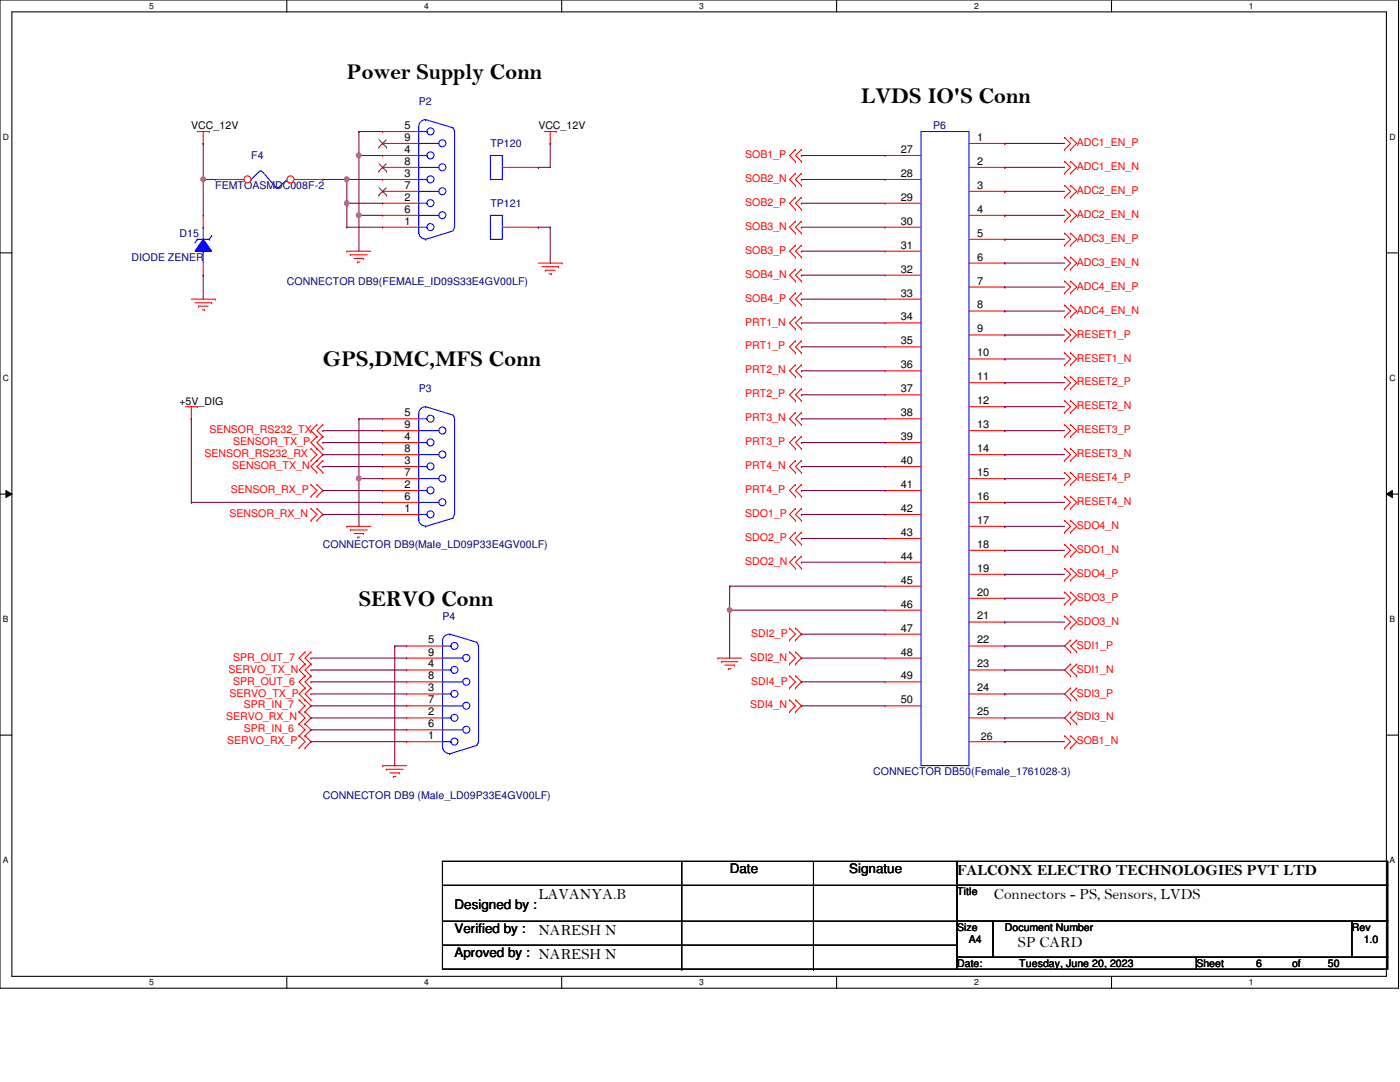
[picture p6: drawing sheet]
<svg xmlns="http://www.w3.org/2000/svg" width="279mm" height="216mm" viewBox="0 0 279 216" stroke-linecap="round" stroke-linejoin="round" font-family="sans-serif">
<path d="M0 0h279.1v197.2h-279.1zM2.4 2.4h274.3v192.4h-274.3z" fill="none" stroke="#000" stroke-width=".21"/>
<g fill="#fff">
<path d="M29.8 .3h.9v1.9h-.9z"/>
<path d="M29.8 195.1h.9v1.9h-.9z"/>
</g>
<path d="M57.2 0v2.4M57.2 194.8v2.4" fill="none" stroke="#000" stroke-width=".21"/>
<g fill="#fff">
<path d="M84.7 .3h.9v1.9h-.9z"/>
<path d="M84.7 195.1h.9v1.9h-.9z"/>
</g>
<path d="M112.1 0v2.4M112.1 194.8v2.4" fill="none" stroke="#000" stroke-width=".21"/>
<g fill="#fff">
<path d="M139.5 .3h1v1.9h-1z"/>
<path d="M139.5 195.1h1v1.9h-1z"/>
</g>
<path d="M167 0v2.4M167 194.8v2.4" fill="none" stroke="#000" stroke-width=".21"/>
<g fill="#fff">
<path d="M194.4 .3h.9v1.9h-.9z"/>
<path d="M194.4 195.1h.9v1.9h-.9z"/>
</g>
<path d="M221.8 0v2.4M221.8 194.8v2.4" fill="none" stroke="#000" stroke-width=".21"/>
<g fill="#fff">
<path d="M249.3 .3h.9v1.9h-.9z"/>
<path d="M249.3 195.1h.9v1.9h-.9z"/>
<path d="M.6 26.4h1.2v1.9h-1.2z"/>
<path d="M277.3 26.4h1.2v1.9h-1.2z"/>
<path d="M.6 74.5h1.2v1.9h-1.2z"/>
<path d="M277.3 74.5h1.2v1.9h-1.2z"/>
</g>
<path d="M0 50.5h2.4M276.7 50.5h2.4" fill="none" stroke="#000" stroke-width=".21"/>
<g fill="#fff">
<path d="M.6 122.6h1.1v1.9h-1.1z"/>
<path d="M277.3 122.6h1.1v1.9h-1.1z"/>
</g>
<path d="M0 98.6h2.4M276.7 98.6h2.4" fill="none" stroke="#000" stroke-width=".21"/>
<path d="M1.2 97.9l1.2 .7-1.2 .7zM276.7 98.6l1.2-.7v1.4z" fill="#000"/>
<path d="M1.2 97.9l1.2 .7-1.2 .7zM276.7 98.6l1.2-.7v1.4z" fill="none" stroke="#000" stroke-width=".2"/>
<g fill="#fff">
<path d="M.6 170.7h1.1v1.9h-1.1z"/>
<path d="M277.3 170.7h1.1v1.9h-1.1z"/>
</g>
<g fill="none" stroke="#000" stroke-width=".21">
<path d="M0 146.7h2.4M276.7 146.7h2.4M88.3 171.9h102.7v21.5h-102.7zM88.3 176.7h102.7M136.1 171.9v21.5M162.3 171.9v21.5M191 171.9h85.9v4.8h-85.9zM191 176.7h85.9v7.1h-85.9zM191 176.7h.1M88.3 183.8h102.7M88.3 188.6h102.7M136.1 193.4h.1"/>
<path d="M162.3 193.4h.1M191 183.8h7.2v7.2h-7.2zM191 191h47.8v2.4h-47.8zM191 183.8h.1M191 188.6h.1M198.2 183.8h71.6v7.2h-71.6zM238.8 191h38.1v2.4h-38.1zM269.8 183.8h7.1v7.2h-7.1z"/>
</g>
<g fill="none" stroke="#f00" stroke-width=".21">
<path d="M39.4 26.2h2.4M40.6 28.6h.1M40.6 26.2v2.4M41.8 26.2h.1M108.6 26.2h2.4M109.8 28.6h.1M109.8 26.2v2.4M111 26.2h.1M158.7 29.8h.1M158.7 32.2h.1M158.7 34.6h.1M158.7 37h.1"/>
<path d="M158.7 39.4h.1M158.7 29.8l-1.1 1.2 1.1 1.2M158.7 34.6l-1.1 1.2 1.1 1.2M158.7 39.4l-1.1 1.2 1.1 1.2M159.9 29.8h.1M159.9 32.2h.1M159.9 34.6h.1M159.9 37h.1M159.9 39.4h.1M159.9 29.8l-1.2 1.2 1.2 1.2M159.9 34.6l-1.2 1.2 1.2 1.2M159.9 39.4l-1.2 1.2 1.2 1.2"/>
<path d="M212.5 29.8h.1M212.5 27.4h.1M212.5 34.6h.1M212.5 32.2h.1M212.5 39.4h.1M212.5 37h.1M212.5 27.4l1.2 1.2-1.2 1.2M212.5 32.2l1.2 1.2-1.2 1.2M212.5 37l1.2 1.2-1.2 1.2M213.7 29.8h.1M213.7 27.4h.1M213.7 34.6h.1"/>
<path d="M213.7 32.2h.1M213.7 39.4h.1M213.7 37h.1M213.7 27.4l1.2 1.2-1.2 1.2M213.7 32.2l1.2 1.2-1.2 1.2M213.7 37l1.2 1.2-1.2 1.2M38.2 59.7h4.8M43 59.7h.1M69.2 50.1h.1M69.2 50.1h4.8M69.9 50.8h.1M69.9 50.8h3.4"/>
<path d="M70.7 51.6h1.9M71.4 52.3h.1M71.4 52.3h.4M72.6 51.6h.1M107.4 52.5h4.8M108.2 53.2h3.3M108.8 53.9h.1M108.8 53.9h2M109.6 54.7h.5M110.1 54.7h.1M111.5 53.2h.1M112.2 52.5h.1"/>
<path d="M158.7 41.8h.1M158.7 44.2h.1M158.7 46.5h.1M158.7 48.9h.1M158.7 51.3h.1M158.7 53.7h.1M158.7 56.1h.1M158.7 58.5h.1M158.7 44.2l-1.1 1.1 1.1 1.2M158.7 48.9l-1.1 1.2 1.1 1.2M158.7 53.7l-1.1 1.2 1.1 1.2M158.7 58.5l-1.1 1.2 1.1 1.2"/>
<path d="M159.9 41.8h.1M159.9 44.2h.1M159.9 46.5h.1M159.9 48.9h.1M159.9 51.3h.1M159.9 53.7h.1M159.9 56.1h.1M159.9 58.5h.1M159.9 44.2l-1.2 1.1 1.2 1.2M159.9 48.9l-1.2 1.2 1.2 1.2M159.9 53.7l-1.2 1.2 1.2 1.2M159.9 58.5l-1.2 1.2 1.2 1.2"/>
<path d="M212.5 44.2h.1M212.5 41.8h.1M212.5 48.9h.1M212.5 46.5h.1M212.5 53.7h.1M212.5 51.3h.1M212.5 58.5h.1M212.5 56.1h.1M212.5 41.8l1.2 1.2-1.2 1.2M212.5 46.5l1.2 1.3-1.2 1.1M212.5 51.3l1.2 1.2-1.2 1.2M212.5 56.1l1.2 1.2-1.2 1.2"/>
<path d="M213.7 44.2h.1M213.7 41.8h.1M213.7 48.9h.1M213.7 46.5h.1M213.7 53.7h.1M213.7 51.3h.1M213.7 58.5h.1M213.7 56.1h.1M213.7 41.8l1.2 1.2-1.2 1.2M213.7 46.5l1.2 1.3-1.2 1.1M213.7 51.3l1.2 1.2-1.2 1.2M213.7 56.1l1.2 1.2-1.2 1.2"/>
<path d="M38.9 60.4h3.3M39.6 61.1h.1M39.6 61.1h1.9M40.3 61.8h.5M40.8 61.8h.1M42.2 60.4h.1M158.7 60.9h.1M158.7 63.2h.1M158.7 65.7h.1M158.7 68h.1M158.7 70.4h.1M158.7 72.8h.1"/>
<path d="M158.7 75.2h.1M158.7 77.6h.1M158.7 80h.1M158.7 63.2l-1.1 1.2 1.1 1.3M158.7 68l-1.1 1.2 1.1 1.2M158.7 72.8l-1.1 1.2 1.1 1.2M158.7 77.6l-1.1 1.2 1.1 1.2M159.9 60.9h.1M159.9 63.2h.1M159.9 65.7h.1M159.9 68h.1M159.9 70.4h.1"/>
<path d="M159.9 72.8h.1M159.9 75.2h.1M159.9 77.6h.1M159.9 80h.1M159.9 63.2l-1.2 1.2 1.2 1.3M159.9 68l-1.2 1.2 1.2 1.2M159.9 72.8l-1.2 1.2 1.2 1.2M159.9 77.6l-1.2 1.2 1.2 1.2M212.5 63.2h.1M212.5 60.9h.1M212.5 68h.1M212.5 65.7h.1"/>
<path d="M212.5 72.8h.1M212.5 70.4h.1M212.5 77.6h.1M212.5 75.2h.1M212.5 80h.1M212.5 60.9l1.2 1.2-1.2 1.1M212.5 65.7l1.2 1.1-1.2 1.2M212.5 70.4l1.2 1.2-1.2 1.2M212.5 75.2l1.2 1.2-1.2 1.2M212.5 80l1.2 1.2-1.2 1.1M213.7 63.2h.1M213.7 60.9h.1"/>
<path d="M213.7 68h.1M213.7 65.7h.1M213.7 72.8h.1M213.7 70.4h.1M213.7 77.6h.1M213.7 75.2h.1M213.7 80h.1M213.7 60.9l1.2 1.2-1.2 1.1M213.7 65.7l1.2 1.1-1.2 1.2M213.7 70.4l1.2 1.2-1.2 1.2M213.7 75.2l1.2 1.2-1.2 1.2M213.7 80l1.2 1.2-1.2 1.1"/>
<path d="M37 81.2h2.4M38.2 83.6h.1M38.2 81.2v2.4M39.4 81.2h.1M62.1 89.5h.1M62.1 91.9h.1M62.1 96.7h.1M62.1 99.1h.1M62.1 89.5l1.1 1.2-1.1 1.2M62.1 96.7l1.1 1.2-1.1 1.2M63.2 84.8h.1M63.2 87.1h.1"/>
<path d="M63.2 89.5h.1M63.2 91.9h.1M63.2 94.3h.1M63.2 99.1h.1M63.2 96.7h.1M63.2 84.8l-1.1 1.1 1.1 1.2M63.2 87.1l-1.1 1.2 1.1 1.2M63.2 89.5l1.2 1.2-2.3 2.4 1.1 1.2M63.2 96.7l1.2 1.2-1.2 1.2M64.4 84.8h.1M64.4 87.1h.1M64.4 89.5h.1"/>
<path d="M64.4 91.9h.1M64.4 94.3h.1M64.4 84.8l-1.2 1.1 1.2 1.2M64.4 87.1l-1.2 1.2 1.2 1.2M64.4 91.9l-1.2 1.2 1.2 1.2M76.4 83.6h.1M76.4 85.9h.1M76.4 88.3h.1M76.4 90.7h.1M76.4 93.1h.1M76.4 95.5h.1M76.4 97.9h.1"/>
<path d="M76.4 83.6h7.2M76.4 85.9h7.2M76.4 88.3h7.2M76.4 90.7h7.2M76.4 93.1h7.2M76.4 95.5h7.2M76.4 97.9h7.2M158.7 82.3h.1M158.7 84.8h.1M158.7 87.1h.1M158.7 89.5h.1M158.7 91.9h.1"/>
<path d="M158.7 94.3h.1M158.7 96.7h.1M158.7 99.1h.1M158.7 82.3l-1.1 1.3 1.1 1.2M158.7 87.1l-1.1 1.2 1.1 1.2M158.7 91.9l-1.1 1.2 1.1 1.2M158.7 96.7l-1.1 1.2 1.1 1.2M159.9 82.3h.1M159.9 84.8h.1M159.9 87.1h.1M159.9 89.5h.1M159.9 91.9h.1"/>
<path d="M159.9 94.3h.1M159.9 96.7h.1M159.9 99.1h.1M159.9 87.1l-1.2 1.2 1.2 1.2M159.9 96.7l-1.2 1.2 1.2 1.2M159.9 82.3l-1.2 1.3 1.2 1.2M159.9 91.9l-1.2 1.2 1.2 1.2M212.5 82.3h.1M212.5 87.1h.1M212.5 84.8h.1M212.5 91.9h.1M212.5 89.5h.1"/>
<path d="M212.5 96.7h.1M212.5 94.3h.1M212.5 99.1h.1M212.5 84.8l1.2 1.1-1.2 1.2M212.5 89.5l1.2 1.2-1.2 1.2M212.5 94.3l1.2 1.2-1.2 1.2M212.5 99.1l1.2 1.1-1.2 1.3M213.7 82.3h.1M213.7 87.1h.1M213.7 84.8h.1M213.7 91.9h.1M213.7 89.5h.1"/>
<path d="M213.7 96.7h.1M213.7 94.3h.1M213.7 99.1h.1M213.7 84.8l1.2 1.1-1.2 1.2M213.7 89.5l1.2 1.2-1.2 1.2M213.7 94.3l1.2 1.2-1.2 1.2M213.7 99.1l1.2 1.1-1.2 1.3M62.1 101.5h.1M62.1 103.8h.1M62.1 101.5l1.1 1.2-1.1 1.1M63.2 103.8h.1M63.2 101.5h.1"/>
<path d="M63.2 101.5l1.2 1.2-1.2 1.1M69.2 105h.1M69.2 105h4.8M69.9 105.7h.1M69.9 105.7h3.4M70.7 106.5h1.9M71.4 107.2h.1M71.4 107.2h.4M72.6 106.5h.1M76.4 100.2h.1M76.4 102.7h.1M76.4 100.2h7.2"/>
<path d="M76.4 102.7h7.2M158.7 101.5h.1M158.7 103.8h.1M158.7 106.2h.1M158.7 108.6h.1M158.7 111h.1M158.7 113.4h.1M158.7 101.5l-1.1 1.2 1.1 1.1M158.7 106.2l-1.1 1.2 1.1 1.2M158.7 111l-1.1 1.2 1.1 1.2M159.9 101.5h.1M159.9 103.8h.1"/>
<path d="M159.9 106.2h.1M159.9 108.6h.1M159.9 111h.1M159.9 113.4h.1M159.9 101.5l-1.2 1.2 1.2 1.1M159.9 111l-1.2 1.2 1.2 1.2M159.9 106.2l-1.2 1.2 1.2 1.2M212.5 101.5h.1M212.5 106.2h.1M212.5 103.8h.1M212.5 111h.1M212.5 108.6h.1"/>
<path d="M212.5 115.8h.1M212.5 113.4h.1M212.5 118.2h.1M212.5 103.8l1.2 1.2-1.2 1.2M212.5 108.6l1.2 1.2-1.2 1.2M212.5 113.4l1.2 1.2-1.2 1.2M212.5 118.2l1.2 1.2-1.2 1.2M213.7 101.5h.1M213.7 106.2h.1M213.7 103.8h.1M213.7 111h.1M213.7 108.6h.1"/>
<path d="M213.7 115.8h.1M213.7 113.4h.1M213.7 118.2h.1M213.7 103.8l1.2 1.2-1.2 1.2M213.7 108.6l1.2 1.2-1.2 1.2M213.7 113.4l1.2 1.2-1.2 1.2M213.7 118.2l1.2 1.2-1.2 1.2M59.7 139.7h.1M59.7 139.7l1.2 1.1-1.2 1.2M60.9 130.1h.1M60.9 132.5h.1M60.9 134.9h.1"/>
<path d="M60.9 137.3h.1M60.9 139.7h.1M60.9 137.3l-1.2 1.2 1.2 1.2M60.9 130.1l-1.2 1.2 1.2 1.2M60.9 132.5l-1.2 1.2 1.2 1.2M60.9 134.9l-1.2 1.2 1.2 1.2M60.9 139.7l1.2 1.1-1.2 1.2M62.1 130.1h.1M62.1 132.5h.1M62.1 134.9h.1M62.1 137.3h.1M62.1 139.7h.1"/>
<path d="M62.1 137.3l-1.2 1.2 1.2 1.2M62.1 130.1l-1.2 1.2 1.2 1.2M62.1 132.5l-1.2 1.2 1.2 1.2M62.1 134.9l-1.2 1.2 1.2 1.2M143.3 131.3h.1M143.3 131.3h4.7M144 132h.1M144 132h3.3M144.7 132.7h1.9M145.4 133.4h.1M145.4 133.4h.5M146.6 132.7h.1"/>
<path d="M157.6 127.7h.1M157.6 125.3h.1M157.6 132.5h.1M157.6 130.1h.1M157.6 137.3h.1M157.6 134.9h.1M157.6 139.7h.1M157.6 139.7l1.1 1.1-1.1 1.2M157.6 125.3l1.1 1.2-1.1 1.2M157.6 130.1l1.1 1.2-1.1 1.2M157.6 134.9l1.1 1.2-1.1 1.2M158.7 125.3h.1"/>
<path d="M158.7 127.7h.1M158.7 130.1h.1M158.7 132.5h.1M158.7 134.9h.1M158.7 137.3h.1M158.7 139.7h.1M158.7 130.1l1.2 1.2-1.2 1.2M158.7 125.3l1.2 1.2-1.2 1.2M158.7 134.9l1.2 1.2-1.2 1.2M158.7 139.7l1.2 1.1-1.2 1.2M212.5 120.6h.1M212.5 125.3h.1"/>
<path d="M212.5 122.9h.1M212.5 122.9l1.2 1.2-1.2 1.2M213.7 120.6h.1M213.7 125.3h.1M213.7 122.9h.1M213.7 127.7h.1M213.7 130.1h.1M213.7 132.5h.1M213.7 134.9h.1M213.7 137.3h.1M213.7 139.7h.1M213.7 122.9l1.2 1.2-1.2 1.2"/>
<path d="M213.7 127.7l-1.2 1.2 1.2 1.2M213.7 132.5l-1.2 1.2 1.2 1.2M213.7 137.3l-1.2 1.2 1.2 1.2M214.9 130.1h.1M214.9 127.7h.1M214.9 134.9h.1M214.9 132.5h.1M214.9 139.7h.1M214.9 137.3h.1M214.9 127.7l-1.2 1.2 1.2 1.2M214.9 132.5l-1.2 1.2 1.2 1.2M214.9 137.3l-1.2 1.2 1.2 1.2"/>
<path d="M59.7 142h.1M59.7 144.4h.1M59.7 146.8h.1M59.7 149.2h.1M59.7 142l1.2 1.3-1.2 1.1M59.7 144.4l1.2 1.2-1.2 1.2M59.7 146.8l1.2 1.2-1.2 1.2M60.9 142h.1M60.9 144.4h.1M60.9 146.8h.1M60.9 149.2h.1M60.9 142l1.2 1.3-1.2 1.1"/>
<path d="M60.9 144.4l1.2 1.2-1.2 1.2M60.9 146.8l1.2 1.2-1.2 1.2M76.4 152.8h.1M76.4 152.8h4.8M77.1 153.5h.1M77.1 153.5h3.3M77.8 154.2h1.9M78.5 154.9h.1M78.5 154.9h.5M79.7 154.2h.1M157.6 142h.1M158.7 142h.1"/>
<path d="M212.5 149.2h.1M212.5 146.8h.1M212.5 146.8l1.2 1.2-1.2 1.2M213.7 142h.1M213.7 144.4h.1M213.7 149.2h.1M213.7 146.8h.1M213.7 142l-1.2 1.3 1.2 1.1M213.7 146.8l1.2 1.2-1.2 1.2M214.9 144.4h.1M214.9 142h.1M214.9 142l-1.2 1.3 1.2 1.1"/>
</g>
<g fill="none" stroke="#00f" stroke-width=".21">
<path d="M39.4 47.8h.1M39.4 47.8l-.5 .7M39.4 47.8h2.4M40.6 50.1h.1M40.6 45.3h.1M40.6 45.3v2.5M40.6 50.1v2.4M41.8 47.8h.1M42.2 47h.1M42.2 47l-.4 .8M83.6 85.9h.1M83.6 90.7h.1"/>
<path d="M83.6 95.5h.1M83.6 83.6h1.6M83.6 85.9h4M83.6 88.3h1.6M83.6 90.7h4M83.6 93.1h1.6M83.6 95.5h4M83.6 97.9h1.6M85 81.2h.1M85 81.2a1.39 1.39 0 0 0-1.4 1.4v21M85 81.2l5.5 1.6M85.2 83.6h.1"/>
<path d="M85.2 88.3h.1M85.2 93.1h.1M85.2 97.9h.1M90.4 82.8l.3 .7M90.7 83.6h.1M90.7 83.6v19.1M83.6 100.2h.1M83.6 103.6h.1M83.6 103.6a1.38 1.38 0 0 0 1.4 1.4M83.6 100.2h4M83.6 102.7h1.6M85 105h.1"/>
<path d="M85.2 102.7h.1M90.5 103.4l-5.5 1.6M90.7 102.6l-.3 .7"/>
<circle cx="85.9" cy="97.8" r=".7"/>
<circle cx="85.9" cy="88.3" r=".7"/>
<circle cx="85.9" cy="93.1" r=".7"/>
<circle cx="85.9" cy="83.5" r=".7"/>
<circle cx="88.3" cy="90.7" r=".7"/>
<circle cx="88.3" cy="85.9" r=".7"/>
<circle cx="88.3" cy="95.5" r=".7"/>
<circle cx="85.9" cy="102.6" r=".7"/>
<circle cx="88.3" cy="100.2" r=".7"/>
</g>
<path d="M40.6 47.8l1.6 2.3h-3.3z" fill-rule="evenodd" fill="#00f"/>
<g fill="none" stroke="#00f" stroke-width=".21">
<path d="M50.1 35.8h.1M52.4 34.4a.48 .48 0 0 0-.8 0l-1.5 1.4M52.5 34.4l2.4 2.8M54.9 37.2a.67 .67 0 0 0 .9 0M54.9 37.2h.1M55.8 37.2h.1M57.3 35.8l-1.5 1.4M83.6 28.6h.1M83.6 33.4h.1M83.6 38.2h.1M83.6 26.2h1.6M83.6 28.6h4"/>
<path d="M83.6 31h1.6M83.6 33.4h4M83.6 35.8h1.6M83.6 38.2h4M85 23.9h.1M85 23.9a1.36 1.36 0 0 0-1.4 1.4v21M85 23.9l5.5 1.6M85.2 26.2h.1M85.2 31h.1M85.2 35.8h.1M90.4 25.6l.3 .6M90.7 26.2h.1"/>
<path d="M90.7 26.2v19.1M97.9 31h2.3v4.8h-2.3zM183.8 26.2h9.6v126.6h-9.6zM40.6 47.8l1.6 2.3h-3.3zM83.6 43h.1M83.6 46.3h.1M83.6 46.3a1.38 1.38 0 0 0 1.4 1.4M83.6 40.6h1.6M83.6 43h4M83.6 45.3h1.6M85 47.8h.1M85.2 40.6h.1"/>
<path d="M85.2 45.3h.1M90.5 46.1l-5.5 1.7M90.7 45.3l-.3 .7M97.9 43h2.3v4.8h-2.3z"/>
<circle cx="85.9" cy="26.2" r=".7"/>
<circle cx="85.9" cy="35.8" r=".7"/>
<circle cx="85.9" cy="31" r=".7"/>
<circle cx="88.3" cy="38.2" r=".7"/>
<circle cx="88.3" cy="28.6" r=".7"/>
<circle cx="88.3" cy="33.4" r=".7"/>
<circle cx="85.9" cy="45.3" r=".7"/>
<circle cx="85.9" cy="40.5" r=".7"/>
<circle cx="88.3" cy="42.9" r=".7"/>
</g>
<g fill="none" stroke="#f00" stroke-width=".21">
<path d="M76.4 26.2h.1M76.4 28.6h.1M76.4 31h.1M76.4 33.4h.1M76.4 35.8h.1M76.4 38.2h.1M76.4 28.6h7.2M76.4 33.4h7.2M76.4 38.2h7.2M76.4 31h7.2M76.4 35.8h7.2M76.4 26.2h7.2"/>
<path d="M100.2 33.4h7.2M107.4 33.4h.1M176.7 31h.1M176.7 35.8h.1M176.7 31h7.1M176.7 35.8h7.1M193.4 28.6h7.1M193.4 33.4h7.1M193.4 38.2h7.1M200.5 28.6h.1M200.5 33.4h.1M200.5 38.2h.1"/>
<path d="M40.6 54.9h.1M40.6 43h.1M40.6 43v2.3M40.6 52.5v2.4M76.4 40.6h.1M76.4 43h.1M76.4 45.3h.1M76.4 43h7.2M76.4 40.6h7.2M76.4 45.3h7.2M100.2 45.3h7.2M107.4 45.3h.1"/>
<path d="M176.7 40.6h.1M176.7 45.3h.1M176.7 50.1h.1M176.7 54.9h.1M176.7 59.7h.1M176.7 40.6h7.1M176.7 45.3h7.1M176.7 50.1h7.1M176.7 54.9h7.1M176.7 59.7h7.1M193.4 43h7.1M193.4 47.8h7.1"/>
<path d="M193.4 52.5h7.1M193.4 57.3h7.1M200.5 43h.1M200.5 47.8h.1M200.5 52.5h.1M200.5 57.3h.1M176.7 64.4h.1M176.7 69.2h.1M176.7 74h.1M176.7 78.8h.1M176.7 64.4h7.1M176.7 69.2h7.1"/>
<path d="M176.7 74h7.1M176.7 78.8h7.1M193.4 62.1h7.1M193.4 66.8h7.1M193.4 71.6h7.1M193.4 76.4h7.1M200.5 62.1h.1M200.5 66.8h.1M200.5 71.6h.1M200.5 76.4h.1M176.7 83.6h.1M176.7 88.3h.1"/>
<path d="M176.7 93.1h.1M176.7 97.9h.1M176.7 83.6h7.1M176.7 88.3h7.1M176.7 93.1h7.1M176.7 97.9h7.1M193.4 81.2h7.1M193.4 85.9h7.1M193.4 90.7h7.1M193.4 95.5h7.1M200.5 81.2h.1M200.5 85.9h.1"/>
<path d="M200.5 90.7h.1M200.5 95.5h.1M176.7 102.7h.1M176.7 107.4h.1M176.7 112.2h.1M176.7 117h.1M176.7 102.7h7.1M176.7 107.4h7.1M176.7 112.2h7.1M176.7 117h7.1M193.4 100.2h7.1M193.4 105h7.1"/>
<path d="M193.4 109.8h7.1M193.4 114.6h7.1M193.4 119.4h7.1M200.5 100.2h.1M200.5 105h.1M200.5 109.8h.1M200.5 114.6h.1M200.5 119.4h.1M176.7 121.8h.1M176.7 126.5h.1M176.7 131.3h.1M176.7 136.1h.1"/>
<path d="M176.7 121.8h7.1M176.7 126.5h7.1M176.7 131.3h7.1M176.7 136.1h7.1M193.4 124.1h7.1M193.4 128.9h7.1M193.4 133.7h7.1M193.4 138.5h7.1M200.5 124.1h.1M200.5 128.9h.1M200.5 133.7h.1M200.5 138.5h.1"/>
<path d="M176.7 140.8h.1M176.7 140.8h7.1M193.4 143.3h7.1M193.4 148h7.1M200.5 143.3h.1M200.5 148h.1"/>
</g>
<path d="M75.6 29.4h.1M75.6 34.2h.1M75.6 38.9h.1M75.6 27.9l1.5 1.5M75.6 32.7l1.5 1.5M75.6 37.5l1.5 1.4M77.1 27.9l-1.5 1.5M77.1 32.7l-1.5 1.5M77.1 37.5l-1.5 1.4M77.1 29.4h.1M77.1 34.2h.1M77.1 38.9h.1" fill="none" stroke="#804000" stroke-width=".2"/>
<circle cx="58" cy="35.8" r=".7" fill="#fff"/>
<g fill="none" stroke="#f00" stroke-width=".21">
<path d="M58.7 35.8h5.7M64.4 35.8h.1"/>
<circle cx="58" cy="35.8" r=".7"/>
</g>
<circle cx="49.4" cy="35.8" r=".7" fill="#fff"/>
<g fill="none" stroke="#f00" stroke-width=".21">
<path d="M43 35.8h.1M43 35.8h5.7M81.2 128.9h.1M81.2 131.3h.1M81.2 133.7h.1M81.2 136.1h.1M81.2 138.5h.1M81.2 128.9h7.1M81.2 131.3h7.1M81.2 133.7h7.1M81.2 136.1h7.1M81.2 138.5h7.1"/>
<path d="M81.2 140.8h.1M81.2 143.3h.1M81.2 145.6h.1M81.2 148h.1M81.2 140.8h7.1M81.2 143.3h7.1M81.2 145.6h7.1M81.2 148h7.1"/>
<circle cx="49.4" cy="35.8" r=".7"/>
</g>
<g fill="none" stroke="#00f" stroke-width=".21">
<path d="M88.3 131.3h.1M88.3 136.1h.1M88.3 128.9h1.7M88.3 131.3h4.1M88.3 133.7h1.7M88.3 136.1h4.1M88.3 138.5h1.7M89.7 126.5h.1M89.7 126.5a1.36 1.36 0 0 0-1.4 1.5v21M89.7 126.5l5.5 1.7M90 128.9h.1M90 133.7h.1"/>
<path d="M90 138.5h.1M95.2 128.2l.3 .7M95.5 128.9h.1M95.5 128.9v19.1M88.3 140.8h.1M88.3 145.6h.1M88.3 149h.1M88.3 149a1.41 1.41 0 0 0 1.4 1.4M88.3 140.8h4.1M88.3 143.3h1.7M88.3 145.6h4.1M88.3 148h1.7"/>
<path d="M89.7 150.4h.1M90 143.3h.1M90 148h.1M95.2 148.7l-5.5 1.7M95.5 148l-.3 .6"/>
<circle cx="90.7" cy="138.4" r=".7"/>
<circle cx="90.7" cy="128.9" r=".7"/>
<circle cx="90.7" cy="133.7" r=".7"/>
<circle cx="93.1" cy="131.3" r=".7"/>
<circle cx="93.1" cy="136" r=".7"/>
<circle cx="90.7" cy="143.2" r=".7"/>
<circle cx="90.7" cy="148" r=".7"/>
<circle cx="93.1" cy="145.6" r=".7"/>
<circle cx="93.1" cy="140.8" r=".7"/>
</g>
<path d="M64.4 35.8h.1M64.4 35.8h4.8M69.2 45.3h.1M69.2 40.6h.1M69.2 45.3h7.2M69.2 40.6h7.2" fill="none" stroke="#800040" stroke-width=".21"/>
<circle cx="69.2" cy="40.6" r=".46" fill="#f0f"/>
<circle cx="69.2" cy="40.6" r=".46" fill="none" stroke="#f0f" stroke-width=".21"/>
<path d="M69.2 35.8h.1M69.2 35.8h7.2M69.2 40.6h.1M69.2 40.6v4.7" fill="none" stroke="#800040" stroke-width=".21"/>
<circle cx="69.2" cy="35.8" r=".46" fill="#f0f"/>
<circle cx="69.2" cy="35.8" r=".46" fill="none" stroke="#f0f" stroke-width=".21"/>
<path d="M69.2 35.8h.1M69.2 35.8v4.8M71.6 31h.1M71.6 31h4.8" fill="none" stroke="#800040" stroke-width=".21"/>
<circle cx="71.6" cy="31" r=".46" fill="#f0f"/>
<circle cx="71.6" cy="31" r=".46" fill="none" stroke="#f0f" stroke-width=".21"/>
<path d="M71.6 31h.1M71.6 26.2h.1M71.6 26.2v16.8M71.6 26.2h4.8M71.6 43h.1M71.6 43h4.8" fill="none" stroke="#800040" stroke-width=".21"/>
<circle cx="71.6" cy="42.9" r=".46" fill="#f0f"/>
<circle cx="71.6" cy="42.9" r=".46" fill="none" stroke="#f0f" stroke-width=".21"/>
<path d="M40.6 35.8h.1M40.6 28.6h.1M40.6 28.6v14.4M40.6 54.9h.1M40.6 54.9v4.8M71.6 43h.1M71.6 43v7.1" fill="none" stroke="#800040" stroke-width=".21"/>
<circle cx="40.5" cy="35.8" r=".47" fill="#f0f"/>
<circle cx="40.5" cy="35.8" r=".47" fill="none" stroke="#f0f" stroke-width=".21"/>
<g fill="none" stroke="#800040" stroke-width=".21">
<path d="M40.6 35.8h.1M40.6 35.8h2.4M107.4 33.4h.1M109.8 28.6h.1M109.8 28.6v4.8h-2.4M159.9 31h.1M159.9 35.8h.1M159.9 35.8h16.8M159.9 31h16.8M200.5 28.6h.1M200.5 33.4h.1M200.5 38.2h.1"/>
<path d="M200.5 33.4h12M200.5 28.6h12M200.5 38.2h12M107.4 45.3h.1M107.4 45.3h2.4M109.8 45.3h.1M109.8 45.3v7.2M159.9 40.6h.1M159.9 45.3h.1M159.9 50.1h.1M159.9 54.9h.1M159.9 59.7h.1"/>
<path d="M159.9 45.3h16.8M159.9 40.6h16.8M159.9 50.1h16.8M159.9 54.9h16.8M159.9 59.7h16.8M200.5 43h.1M200.5 47.8h.1M200.5 52.5h.1M200.5 57.3h.1M200.5 43h12M200.5 47.8h12M200.5 52.5h12"/>
<path d="M200.5 57.3h12M159.9 64.4h.1M159.9 69.2h.1M159.9 74h.1M159.9 78.8h.1M159.9 64.4h16.8M159.9 69.2h16.8M159.9 74h16.8M159.9 78.8h16.8M200.5 62.1h.1M200.5 66.8h.1M200.5 71.6h.1"/>
<path d="M200.5 76.4h.1M200.5 62.1h12M200.5 66.8h12M200.5 71.6h12M200.5 76.4h12M159.9 83.6h.1M159.9 88.3h.1M159.9 93.1h.1M159.9 97.9h.1M159.9 83.6h16.8M159.9 88.3h16.8M159.9 93.1h16.8"/>
<path d="M159.9 97.9h16.8M200.5 81.2h.1M200.5 85.9h.1M200.5 90.7h.1M200.5 95.5h.1M200.5 81.2h12M200.5 85.9h12M200.5 90.7h12M200.5 95.5h12M145.6 117h.1M145.6 117v14.3M145.6 117h31.1"/>
<path d="M159.9 102.7h.1M159.9 107.4h.1M159.9 112.2h.1M159.9 102.7h16.8M159.9 107.4h16.8M159.9 112.2h16.8M200.5 100.2h.1M200.5 105h.1M200.5 109.8h.1M200.5 114.6h.1M200.5 119.4h.1M200.5 100.2h12"/>
<path d="M200.5 105h12M200.5 109.8h12M200.5 114.6h12M200.5 119.4h12M145.6 121.8h.1"/>
</g>
<circle cx="145.6" cy="121.7" r=".45" fill="#f0f"/>
<circle cx="145.6" cy="121.7" r=".45" fill="none" stroke="#f0f" stroke-width=".21"/>
<g fill="none" stroke="#800040" stroke-width=".21">
<path d="M38.2 83.6h.1M38.2 83.6v16.6M64.4 85.9h.1M64.4 88.3h.1M64.4 90.7h.1M64.4 93.1h.1M64.4 85.9h12M64.4 88.3h12M64.4 90.7h12M64.4 93.1h12M71.6 83.6h.1M71.6 95.5h.1"/>
<path d="M71.6 83.6v21.4M71.6 83.6h4.8M71.6 95.5h4.8M62.1 131.3h.1M62.1 133.7h.1M62.1 136.1h.1M62.1 138.5h.1M62.1 131.3h19.1M62.1 133.7h19.1M62.1 136.1h19.1M62.1 138.5h19.1M78.8 128.9h.1"/>
<path d="M78.8 128.9h2.4M78.8 128.9v23.9M145.6 121.8h.1M145.6 121.8h31.1M159.9 126.5h.1M159.9 131.3h.1M159.9 136.1h.1M159.9 126.5h16.8M159.9 131.3h16.8M159.9 136.1h16.8M200.5 124.1h.1M200.5 128.9h.1"/>
<path d="M200.5 133.7h.1M200.5 138.5h.1M200.5 124.1h12M200.5 128.9h12M200.5 133.7h12M200.5 138.5h12M62.1 140.8h.1M62.1 143.3h.1M62.1 145.6h.1M62.1 148h.1M62.1 140.8h19.1M62.1 143.3h19.1"/>
<path d="M62.1 148h19.1M62.1 145.6h19.1M159.9 140.8h.1M159.9 140.8h16.8M200.5 143.3h.1M200.5 148h.1M200.5 143.3h12M200.5 148h12"/>
</g>
<circle cx="71.6" cy="95.5" r=".47" fill="#f0f"/>
<circle cx="71.6" cy="95.5" r=".47" fill="none" stroke="#f0f" stroke-width=".21"/>
<path d="M64.4 97.9h.1M64.4 97.9h12M38.2 100.2h.1M38.2 100.2h38.2M64.4 102.7h.1M64.4 102.7h12" fill="none" stroke="#800040" stroke-width=".21"/>
<circle cx="69.2" cy="40.6" r=".46" fill="#f0f"/>
<circle cx="69.2" cy="40.6" r=".46" fill="none" stroke="#f0f" stroke-width=".21"/>
<circle cx="69.2" cy="35.8" r=".46" fill="#f0f"/>
<circle cx="69.2" cy="35.8" r=".46" fill="none" stroke="#f0f" stroke-width=".21"/>
<circle cx="71.6" cy="31" r=".46" fill="#f0f"/>
<circle cx="71.6" cy="31" r=".46" fill="none" stroke="#f0f" stroke-width=".21"/>
<circle cx="71.6" cy="42.9" r=".46" fill="#f0f"/>
<circle cx="71.6" cy="42.9" r=".46" fill="none" stroke="#f0f" stroke-width=".21"/>
<circle cx="40.5" cy="35.8" r=".47" fill="#f0f"/>
<circle cx="40.5" cy="35.8" r=".47" fill="none" stroke="#f0f" stroke-width=".21"/>
<circle cx="145.6" cy="121.7" r=".45" fill="#f0f"/>
<circle cx="145.6" cy="121.7" r=".45" fill="none" stroke="#f0f" stroke-width=".21"/>
<circle cx="71.6" cy="95.5" r=".47" fill="#f0f"/>
<circle cx="71.6" cy="95.5" r=".47" fill="none" stroke="#f0f" stroke-width=".21"/>
<g font-size="4.5">
<text x="69.2" y="15.8">Power Supply Conn</text>
<text x="171.9" y="20.6">LVDS IO'S Conn</text>
<text x="64.4" y="73.1">GPS,DMC,MFS Conn</text>
<text x="71.6" y="120.9">SERVO Conn</text>
</g>
<g font-size="3.1">
<text x="107.4" y="179.3">LAVANYA.B</text>
<text x="191" y="174.6">FALCONX ELECTRO TECHNOLOGIES PVT LTD</text>
<text x="198.4" y="179.3">Connectors - PS, Sensors, LVDS</text>
<text x="107.4" y="186.5">NARESH N</text>
<text x="107.4" y="191.3">NARESH N</text>
<text x="203.2" y="188.9">SP CARD</text>
</g>
<g font-size="2.6">
<text x="145.6" y="174.2">Date</text>
<text x="169.5" y="174.2">Signatue</text>
<text x="90.7" y="181.4">Designed by :</text>
<text x="90.7" y="186.2">Verified by :</text>
<text x="90.7" y="191">Aproved by :</text>
</g>
<g font-size="2.2">
<text x="80.7" y="25.7">5</text>
<text x="80.7" y="28.1">9</text>
<text x="195" y="28.1">1</text>
<text x="80.7" y="30.5">4</text>
<text x="80.7" y="32.9">8</text>
<text x="80.7" y="35.3">3</text>
<text x="179.8" y="30.5">27</text>
<text x="179.8" y="35.3">28</text>
<text x="195" y="32.9">2</text>
<text x="80.7" y="37.7">7</text>
<text x="80.7" y="40">2</text>
<text x="179.8" y="40">29</text>
<text x="195" y="37.7">3</text>
<text x="80.7" y="42.5">6</text>
<text x="80.7" y="44.8">1</text>
<text x="179.8" y="44.8">30</text>
<text x="195" y="42.5">4</text>
<text x="195" y="47.2">5</text>
<text x="179.8" y="49.6">31</text>
<text x="195" y="52">6</text>
<text x="179.8" y="54.4">32</text>
<text x="179.8" y="59.2">33</text>
<text x="195" y="56.8">7</text>
<text x="179.8" y="63.9">34</text>
<text x="195" y="61.6">8</text>
<text x="179.8" y="68.7">35</text>
<text x="195" y="66.3">9</text>
<text x="195" y="71.1">10</text>
<text x="179.8" y="73.5">36</text>
<text x="195" y="75.9">11</text>
<text x="80.7" y="83.1">5</text>
<text x="179.8" y="78.3">37</text>
<text x="179.8" y="83.1">38</text>
<text x="195" y="80.6">12</text>
<text x="80.7" y="85.4">9</text>
<text x="80.7" y="87.8">4</text>
<text x="179.8" y="87.8">39</text>
<text x="195" y="85.4">13</text>
<text x="80.7" y="90.2">8</text>
<text x="80.7" y="92.6">3</text>
<text x="80.7" y="95">7</text>
<text x="179.8" y="92.6">40</text>
<text x="195" y="90.2">14</text>
<text x="195" y="95">15</text>
<text x="80.7" y="97.4">2</text>
<text x="80.7" y="99.7">6</text>
<text x="179.8" y="97.4">41</text>
<text x="195" y="99.7">16</text>
<text x="80.7" y="102.2">1</text>
<text x="179.8" y="102.2">42</text>
<text x="179.8" y="106.9">43</text>
<text x="195" y="104.5">17</text>
<text x="179.8" y="111.7">44</text>
<text x="195" y="109.3">18</text>
<text x="179.8" y="116.5">45</text>
<text x="195" y="114.1">19</text>
<text x="195" y="118.9">20</text>
<text x="179.8" y="121.2">46</text>
<text x="195" y="123.6">21</text>
<text x="85.5" y="128.4">5</text>
<text x="85.5" y="130.8">9</text>
<text x="179.8" y="126">47</text>
<text x="179.8" y="130.8">48</text>
<text x="195" y="128.4">22</text>
<text x="85.5" y="133.2">4</text>
<text x="85.5" y="135.6">8</text>
<text x="85.5" y="138">3</text>
<text x="179.8" y="135.6">49</text>
<text x="195" y="133.2">23</text>
<text x="195" y="138">24</text>
<text x="85.5" y="140.3">7</text>
<text x="85.5" y="142.7">2</text>
<text x="179.8" y="140.3">50</text>
<text x="195" y="142.7">25</text>
<text x="85.5" y="145.1">6</text>
<text x="85.5" y="147.5">1</text>
</g>
<g font-size="2.1" fill="#000080">
<text x="83.6" y="21">P2</text>
<text x="97.9" y="29.4">TP120</text>
<text x="186.2" y="25.8">P6</text>
<text x="50.1" y="31.8">F4</text>
<text x="43" y="37.8">FEMTOASMDC008F-2</text>
<text x="97.9" y="41.3">TP121</text>
<text x="35.8" y="47.3">D15</text>
<text x="26.2" y="52.1">DIODE ZENER</text>
<text x="57.3" y="56.9">CONNECTOR DB9(FEMALE_ID09S33E4GV00LF)</text>
<text x="83.6" y="78.3">P3</text>
<text x="64.4" y="109.4">CONNECTOR DB9(Male_LD09P33E4GV00LF)</text>
<text x="88.3" y="123.7">P4</text>
<text x="174.3" y="154.7">CONNECTOR DB50(Female_1761028-3)</text>
<text x="64.4" y="159.5">CONNECTOR DB9 (Male_LD09P33E4GV00LF)</text>
</g>
<g font-size="2.1">
<text x="38.2" y="25.8">VCC_12V</text>
<text x="107.4" y="25.8">VCC_12V</text>
<text x="35.8" y="80.7">+5V_DIG</text>
<text x="195.7" y="147.6">26</text>
<text x="191" y="178.6">Title</text>
<text x="191" y="185.8">Size</text>
<text x="200.5" y="185.8">Document Number</text>
<text x="269.8" y="185.8">Rev</text>
<text x="193.4" y="188.2">A4</text>
<text x="272.2" y="188.2">1.0</text>
<text x="191" y="193">Date:</text>
<text x="203.4" y="193">Tuesday, June 20, 2023</text>
<text x="238.8" y="193">Sheet</text>
<text x="250.7" y="193">6</text>
<text x="257.9" y="193">of</text>
<text x="265" y="193">50</text>
</g>
<g font-size="2.1" fill="#f00">
<text x="214.9" y="29.2">ADC1_EN_P</text>
<text x="148.7" y="31.5">SOB1_P</text>
<text x="214.9" y="33.9">ADC1_EN_N</text>
<text x="148.7" y="36.3">SOB2_N</text>
<text x="148.7" y="41.1">SOB2_P</text>
<text x="214.9" y="38.7">ADC2_EN_P</text>
<text x="148.7" y="45.8">SOB3_N</text>
<text x="214.9" y="43.5">ADC2_EN_N</text>
<text x="148.7" y="50.6">SOB3_P</text>
<text x="214.9" y="48.3">ADC3_EN_P</text>
<text x="214.9" y="53">ADC3_EN_N</text>
<text x="148.7" y="55.4">SOB4_N</text>
<text x="214.9" y="57.8">ADC4_EN_P</text>
<text x="148.7" y="60.2">SOB4_P</text>
<text x="148.7" y="65">PRT1_N</text>
<text x="214.9" y="62.6">ADC4_EN_N</text>
<text x="148.7" y="69.7">PRT1_P</text>
<text x="214.9" y="67.4">RESET1_P</text>
<text x="148.7" y="74.5">PRT2_N</text>
<text x="214.9" y="72.1">RESET1_N</text>
<text x="214.9" y="76.9">RESET2_P</text>
<text x="148.7" y="79.3">PRT2_P</text>
<text x="214.9" y="81.7">RESET2_N</text>
<text x="41.8" y="86.4">SENSOR_RS232_TX</text>
<text x="46.5" y="88.9">SENSOR_TX_P</text>
<text x="148.7" y="84.1">PRT3_N</text>
<text x="148.7" y="88.9">PRT3_P</text>
<text x="214.9" y="86.4">RESET3_P</text>
<text x="40.8" y="91.2">SENSOR_RS232_RX</text>
<text x="46.3" y="93.6">SENSOR_TX_N</text>
<text x="148.7" y="93.6">PRT4_N</text>
<text x="214.9" y="91.2">RESET3_N</text>
<text x="46.1" y="98.4">SENSOR_RX_P</text>
<text x="148.7" y="98.4">PRT4_P</text>
<text x="214.9" y="96">RESET4_P</text>
<text x="214.9" y="100.8">RESET4_N</text>
<text x="45.8" y="103.2">SENSOR_RX_N</text>
<text x="148.7" y="103.2">SDO1_P</text>
<text x="148.7" y="107.9">SDO2_P</text>
<text x="214.9" y="105.5">SDO4_N</text>
<text x="148.7" y="112.7">SDO2_N</text>
<text x="214.9" y="110.3">SDO1_N</text>
<text x="214.9" y="115.1">SDO4_P</text>
<text x="214.9" y="119.9">SDO3_P</text>
<text x="214.9" y="124.7">SDO3_N</text>
<text x="46.5" y="131.8">SPR_OUT_7</text>
<text x="149.7" y="131.8">SDI2_N</text>
<text x="149.9" y="127">SDI2_P</text>
<text x="214.9" y="129.4">SDI1_P</text>
<text x="45.6" y="134.2">SERVO_TX_N</text>
<text x="46.5" y="136.6">SPR_OUT_6</text>
<text x="149.9" y="136.6">SDI4_P</text>
<text x="214.9" y="134.2">SDI1_N</text>
<text x="45.1" y="143.8">SERVO_RX_N</text>
<text x="45.8" y="139">SERVO_TX_P</text>
<text x="48.7" y="141.4">SPR_IN_7</text>
<text x="149.7" y="141.4">SDI4_N</text>
<text x="214.9" y="139">SDI3_P</text>
<text x="214.9" y="143.8">SDI3_N</text>
<text x="45.3" y="148.5">SERVO_RX_P</text>
<text x="48.7" y="146.1">SPR_IN_6</text>
<text x="214.9" y="148.5">SOB1_N</text>
</g>
<g font-size="1.7">
<text x="29.8" y="1.8">5</text>
<text x="84.7" y="1.8">4</text>
<text x="139.5" y="1.8">3</text>
<text x="194.4" y="1.8">2</text>
<text x="249.3" y="1.8">1</text>
<text x=".6" y="27.9">D</text>
<text x="277.3" y="27.9">D</text>
<text x=".6" y="76">C</text>
<text x="277.3" y="76">C</text>
<text x=".6" y="124.2">B</text>
<text x="277.3" y="124.2">B</text>
<text x=".6" y="172.3">A</text>
<text x="277.3" y="172.3">A</text>
<text x="29.8" y="196.6">5</text>
<text x="84.7" y="196.6">4</text>
<text x="139.5" y="196.6">3</text>
<text x="194.4" y="196.6">2</text>
<text x="249.3" y="196.6">1</text>
</g>
</svg>
